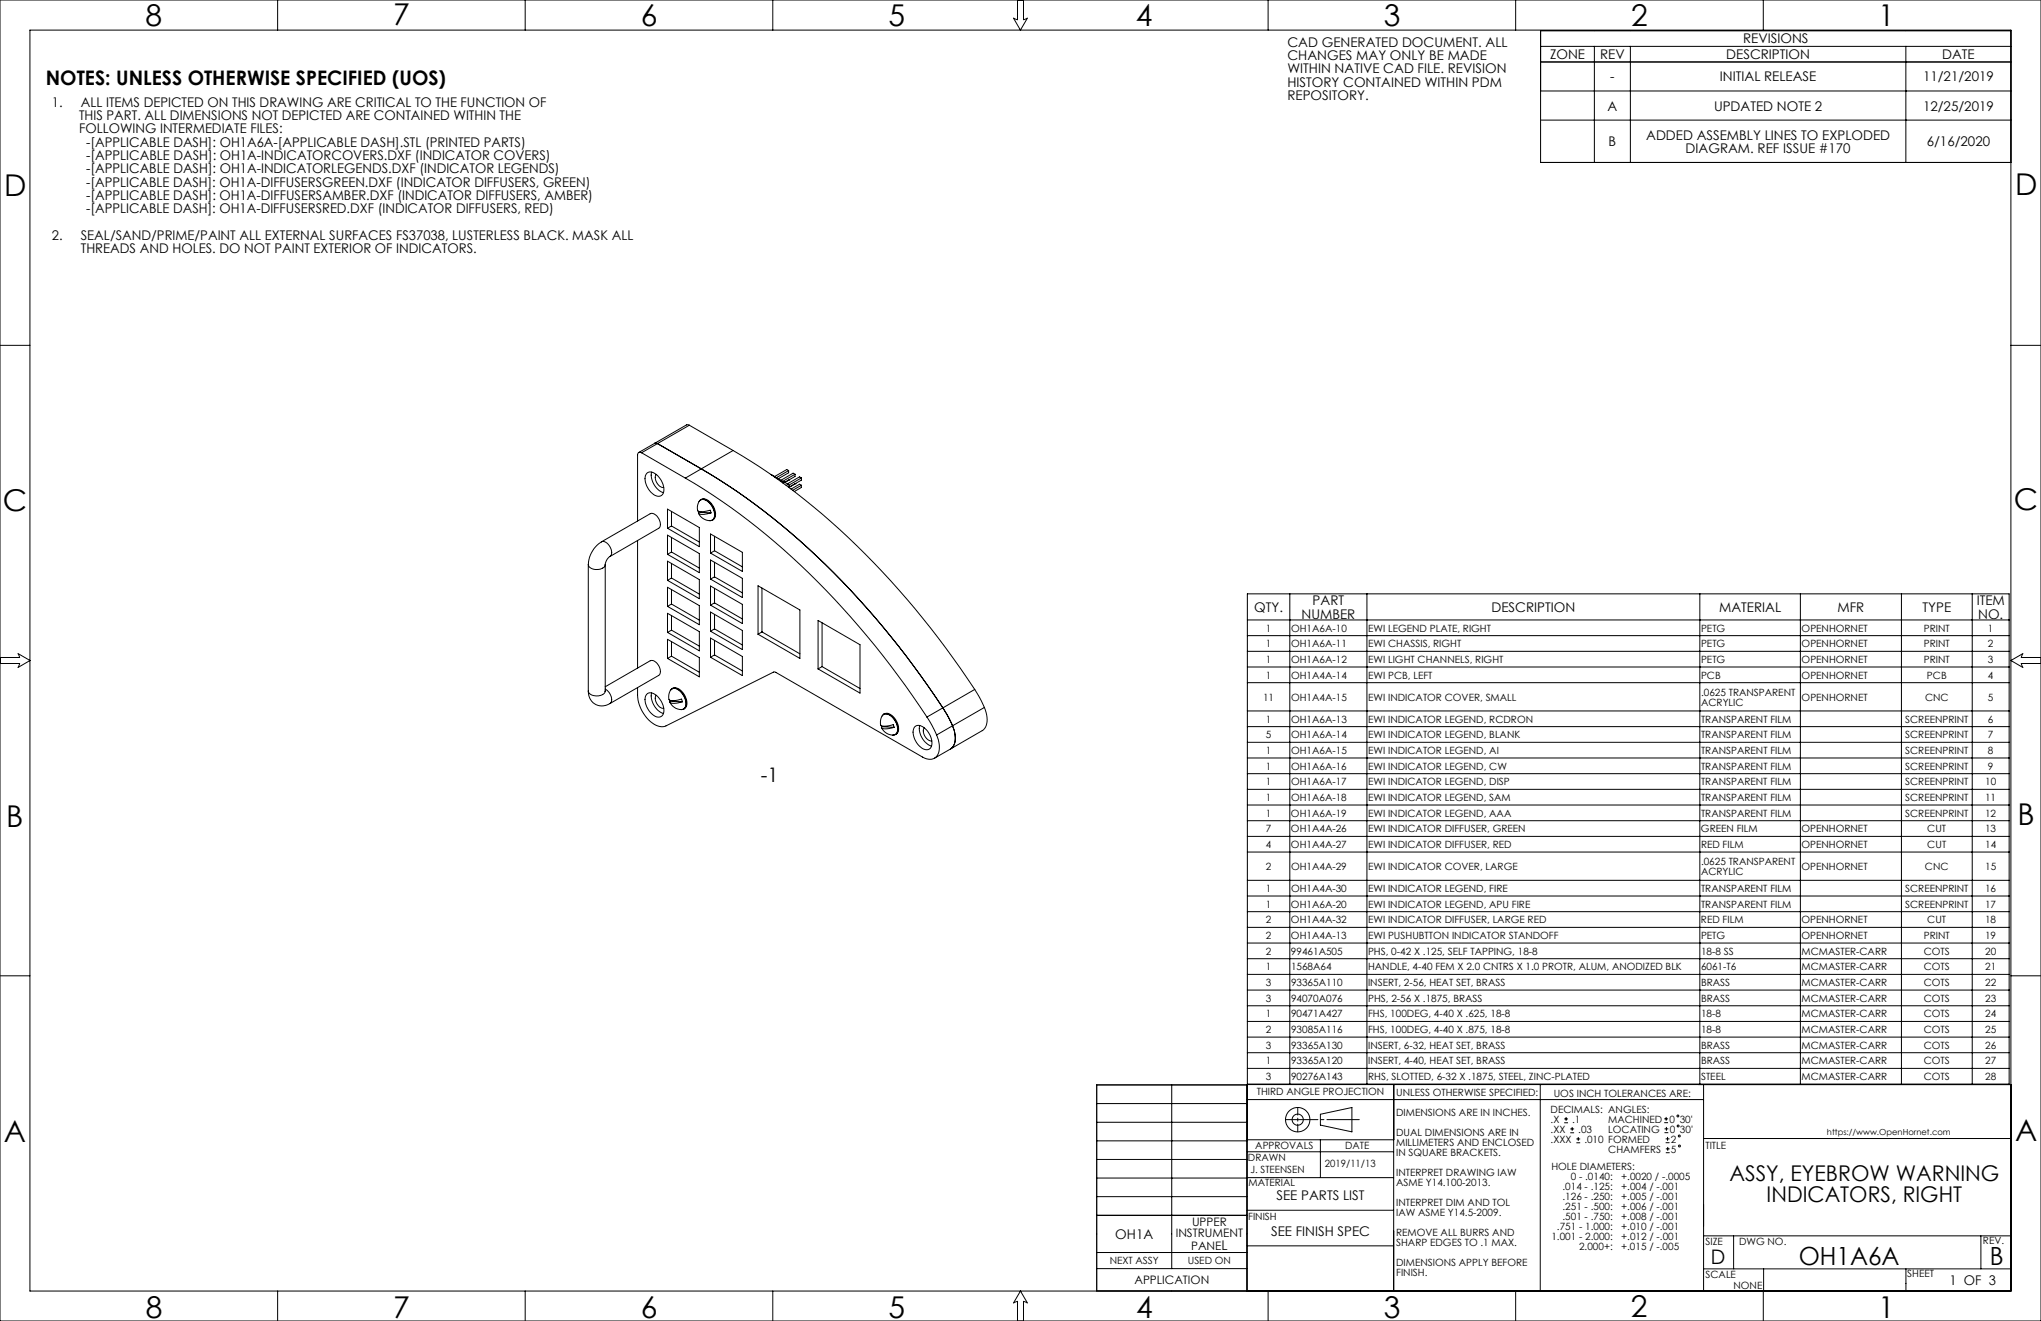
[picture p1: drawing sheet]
<svg xmlns="http://www.w3.org/2000/svg" width="864mm" height="559mm" viewBox="0 0 864 559" stroke-linecap="round" stroke-linejoin="round" font-family="sans-serif">
<g fill="none" stroke="#000" stroke-width=".42">
<path d="M0 0h863.6v558.8h-863.6zM12.7 12.7h838.2v533.4h-838.2zM117.5 0v12.7M222.2 0v12.7M327 0v12.7M430.5 0v8.4l-1.7-.7 3 5 2.9-5-1.6 .7v-8.4M536.6 0v12.7M641.3 0v12.7M651.9 19.6h199M674.6 19.6v49.1M689.9 19.6v49.1M746.1 0v12.7"/>
<path d="M806.4 19.6v49.1M850.9 13h-199v55.7h199M651.9 26.2h199M651.9 38.5h199M651.9 50.8h199M0 146.1h12.7M850.9 146.1h12.7M291.7 179.9l-1.2-.2-13.5 7.8M291.7 179.9l-20.2 11.6M291.7 179.9l18.5 10.7M271.5 191.5a1.04 1.04 0 0 0-1.2-.1 1.04 1.04 0 0 0-.5 1.1v27.9M271.5 191.5l18.5 10.7"/>
<path d="M275.7 199.7a8 8 0 0 0 5 8.7M277 187.5l1.2 .1 18.5 10.7M277 187.5l-6.7 3.9M296.7 198.3a296.9 296.9 0 0 1 80.2 71l9.8 12.6 12.3 17.5M296.7 198.3l-6.7 3.9M310.2 190.6a299.6 299.6 0 0 1 83.5 75l9.6 12.8 9.1 13.2M310.2 190.6l-13.5 7.7M333.7 199.1l-.8-.5-5.1 3M333.7 199.1l-5.3 3M333.7 199.1v.9l-4.3 2.5M273.6 200.3a3.7 3.7 0 0 1 5.3 1.7 6.5 6.5 0 0 1 1.3 7.3 3.2 3.2 0 0 1-4.8-1.1 6.8 6.8 0 0 1-1.8-7.9zM277.7 200.7a4 4 0 0 0 3.1 5.5"/>
<path d="M282.4 215.4l13.5 7.8v8l-13.5-7.8zM284.1 216.4v6.1M290 202.2a296.7 296.7 0 0 1 80.2 71l12.9 16.9 9.1 13.2M295.4 216.2l.2 .5M295.6 216.7l-.1 .3a3.2 3.2 0 0 0 3.8 .3l1.5-.3M295.6 216.7l5.2 .3M296.6 211.3l-.7 .6M296.6 211.3a4.7 4.7 0 0 1 5.1 3.3 4.2 4.2 0 0 1-.2 5.4M296.6 211.3l-.1 .1a3.4 3.4 0 0 1 4.6 1.7 5.8 5.8 0 0 1 1.1 6.3l-.7 .6M300.8 217l-.3-1.2a6.8 6.8 0 0 1-5.3 .2 4.1 4.1 0 0 1 1.7-4.7 6.2 6.2 0 0 1 4.9 8.3 4.5 4.5 0 0 1-6.2-2.5M301.5 220l-1.2 .2M326.2 200.7l.3 .1"/>
<path d="M326.5 200.8l1.6 1M326.5 200.8h-.1M328.1 201.8l.4 .6M328.1 201.8l-.2 .1M329.1 202.4h-.5M329.1 202.4l1.7 .9M329.1 202.4l-.3 .2M330.8 203.3l.5 .7M330.8 203.3l-.5 .3M331.8 203.9l-.8 .3M331.8 203.9l1.7 1M331.8 203.9l-.6 .4"/>
<path d="M333.5 204.9l.5 .9M333.5 204.9l-.9 .5M333.7 203.1h.1M334 205.8v.5M334 205.8l-.4 .2M336.4 204.6h.1M336.4 200.6l-.8-.4-5.1 2.9M336.4 200.6l-5.3 3.1M336.4 200.6v.9l-4.3 2.5 1.6-.9M339.1 202.2l-.8-.5-5.1 3M339.1 202.2l-5.3 3M339.1 202.2v.9l-5.1 3 2.4-1.5"/>
<path d="M339.1 205.3v.9l-3 1.7M339.1 205.3l-.8-.5-3.6 2.1M339.1 205.3l-3.7 2.1M248.9 238.9a4.1 4.1 0 0 0 6.1 1.4l.8-.6 .3-.8M248.9 238.9v53.4M254.5 229.2a12.2 12.2 0 0 0-5.6 9.7M254.5 229.2l20.6-11.9a4.1 4.1 0 0 1 4.3 4.6l-.1 .9-.5 .6-20.7 12M254.5 229.2a4.1 4.1 0 0 1 4.3 4.6l-.1 .9-.6 .7M256.1 238.9v53.4M258.1 235.4l-1.4 1.5-.6 2M269.8 228.6v54M282.4 226.4l13.5 7.8v8.1l-13.5-7.8z"/>
<path d="M282.4 237.4l13.5 7.8v8.1l-13.5-7.8zM284.1 222.5l11.8 6.8M284.1 222.5l-1.7 .9M284.1 227.4v6.1M284.1 238.4v6.1M284.1 233.5l-1.7 1M284.1 233.5l11.8 6.8M300.6 225.9l13.5 7.7v8.1l-13.5-7.7zM300.6 236.9l13.5 7.8v8.1l-13.5-7.8zM302.3 233l-1.7 1M302.3 233l11.8 6.8M302.3 226.8v6.2"/>
<path d="M302.3 237.8v6.2M282.4 248.4l13.5 7.8v8.1l-13.5-7.8zM282.4 259.4l13.5 7.8v8.1l-13.5-7.8zM284.1 244.5l11.8 6.8M284.1 249.4v6.1M284.1 255.5l11.8 6.8M284.1 244.5l-1.7 1M284.1 255.5l-1.7 1M300.6 247.9l13.5 7.8v8.1l-13.5-7.8zM300.6 258.9l13.5 7.8v8.1l-13.5-7.8zM302.3 248.9v6.1M302.3 259.9v6.1"/>
<path d="M302.3 244l-1.7 1M302.3 244l11.8 6.8M302.3 255l-1.7 1M302.3 255l11.8 6.8M320.7 247.8l17.8 10.2v20.5l-17.8-10.2zM322.4 248.8v18.5M527.8 251.2h322.3v207.4h-322.3zM545.7 251.2v207.4M578.4 251.2v207.4M719.2 251.2v207.4M761.8 251.2v207.4M804.5 251.2v207.4"/>
<path d="M834.5 251.2v207.4M0 278.1h8.3l-.7-1.6 5.1 2.9-5.1 3 .7-1.7h-8.3M282.4 270.4l13.5 7.8v8.1l-13.5-7.8zM284.1 260.4v6.2M284.1 271.4v6.2M284.1 266.6l-1.7 .9M284.1 266.6l11.8 6.7M284.1 277.6l-1.7 .9M284.1 277.6l11.8 6.8M300.6 269.9l13.5 7.8v8.1l-13.5-7.8zM302.3 270.9v6.1M302.3 266l-1.7 1"/>
<path d="M302.3 266l11.8 6.8M302.3 277l-1.7 1M302.3 277l11.8 6.8M322.4 267.3l16.1 9.3M322.4 267.3l-1.7 1M346.1 262.5l17.8 10.2v20.5l-17.8-10.2zM347.8 263.5v18.5M527.8 262.3h322.3M527.8 268.9h322.3M527.8 275.5h322.3M863.6 278.1h-8.4l.7-1.6-5 2.9 5 3-.7-1.7h8.4M248.9 292.3a5.8 5.8 0 0 0 2.9 5.6 5.8 5.8 0 0 0 6.3-.3"/>
<path d="M248.9 292.3a4.1 4.1 0 0 0 6.1 1.5l.8-.6 .3-.9M256.1 292.3v.2M256.1 290.5l19-11a4.1 4.1 0 0 1 4.3 4.6l-.6 1.6-20.7 11.9M256.1 291.5a4.8 4.8 0 0 1 2.3 5.8l-.3 .3M269.8 290.9a16.1 16.1 0 0 0 2.6 11.1 9.4 9.4 0 0 0 8.8 5.3l46.6-23.1 62.5 36.1a4.4 4.4 0 0 0 5.2 .4 4.4 4.4 0 0 0 2-4.7l-.4-3-.8-2.1M273.6 293.7a3.6 3.6 0 0 1 5.3 1.7 6.5 6.5 0 0 1 1.3 7.3 3.2 3.2 0 0 1-4.8-1 6.8 6.8 0 0 1-1.8-8zM275.7 293.1a8 8 0 0 0 5 8.7M277.7 294.1a4 4 0 0 0 3.1 5.5M283.2 296.1l.3 .5M283.5 296.6l-.1 .3a3.3 3.3 0 0 0 3.7 .4l1.6-.4M283.5 296.6l5.2 .3M284.4 291.3a3.4 3.4 0 0 1 4.6 1.7 5.6 5.6 0 0 1 1.1 6.3l-.8 .6"/>
<path d="M284.5 291.3a4.9 4.9 0 0 1 5.4 3.9 3.8 3.8 0 0 1-.6 4.7M284.5 291.3h-.1M284.5 291.3l-.7 .6M288.7 296.9l-.3-1.2a5.2 5.2 0 0 1-5.4 .1 4 4 0 0 1 1.8-4.6 6.3 6.3 0 0 1 5.4 6.2 2.29 2.29 0 0 1-.8 2.4 2.29 2.29 0 0 1-2.6 .1l-2-1.1-1.4-1.8M289.3 299.9l-1.2 .2M289.3 299.9h.1M347.8 282l-1.7 1M347.8 282l16.1 9.3M399 299.4l1.6 2.8a18.6 18.6 0 0 1 3.5 11.7l-.9 2-1.1 1M399 299.4l-6.8 3.9M412.4 291.6l4.1 7.7M412.4 291.6l-13.4 7.8"/>
<path d="M416.5 299.3a8.8 8.8 0 0 1-.3 9.4l-14.1 8.2M416.5 299.3l-20.2 11.6M527.8 282.2h322.3M527.8 288.8h322.3M372.8 306.9l.2 .5M373 307.4v.3a3.3 3.3 0 0 0 3.7 .4l1.6-.4M373 307.4l5.3 .3M374.1 302.1a4.6 4.6 0 0 1 5 3.2 4 4 0 0 1-.2 5.4M374.1 302.1h-.1a3.4 3.4 0 0 1 4.5 1.7 5.3 5.3 0 0 1 .8 6.7l-.4 .2M374.1 302.1l-.7 .6M378.3 307.7l-.3-1.2a7.2 7.2 0 0 1-5.3 .3l-.1-.2a4 4 0 0 1 1.8-4.6 6.3 6.3 0 0 1 4.9 8.3 4.2 4.2 0 0 1-5.9-1.8l-.4-.7M378.8 310.7l-1 .2"/>
<path d="M378.9 310.7h.1M387 307.5a3.2 3.2 0 0 1 4.8 1 6.9 6.9 0 0 1 1.9 8 3.3 3.3 0 0 1-4.8-1 6.9 6.9 0 0 1-1.9-8zM389.1 306.9a8.1 8.1 0 0 0 5.1 8.7M391.1 307.9a4 4 0 0 0 3.2 5.5M392.2 303.3l4.1 7.6M402.1 316.9l-6.7 3.8M527.8 300.7h322.3M527.8 307.4h322.3M527.8 314h322.3M527.8 320.6h322.3M527.8 327.3h322.3M527.8 333.9h322.3"/>
<path d="M527.8 340.5h322.3M527.8 347.2h322.3M527.8 353.8h322.3M527.8 360.4h322.3M527.8 372.4h322.3M527.8 379h322.3M527.8 385.7h322.3M527.8 392.3h322.3M527.8 398.9h322.3M0 412.8h12.7M527.8 405.6h322.3M527.8 412.2h322.3"/>
<path d="M527.8 418.8h322.3M850.9 412.8h12.7M527.8 425.4h322.3M527.8 432.1h322.3M527.8 438.7h322.3M495.8 458.9v77.7M527.6 458.9h-63.6v87.2M527.8 445.3h322.3M527.8 451.9h322.3M589.7 458.8v87.3M589.7 458.8h.1M651.7 458.8v87.3"/>
<path d="M651.7 458.8h.1M720.8 458.8v87.3M850.9 458.8h-323.2v87.3M464 466.8h63.6M464 474.7h63.6M527.7 465.1h193.1M558.7 471.3l13.3-2.8v10.3l-13.3-2.9zM661.8 474.9h1.7M661.8 473.3h1.7M662.7 472.5v1.6M664.4 479.2h1.6M664.4 477.6h1.6"/>
<path d="M665.2 476.7v1.7M704.2 474.9h1.6M704.2 473.3h1.6M704.3 479.1h1.6M704.3 477.5h1.6M705 472.5v1.6M705.1 476.7v1.6M464 482.6h63.6M464 490.5h63.6M464 498.3h63.6M527.7 482.1h62M527.7 487.2h62"/>
<path d="M527.7 498.2h62M558.7 482.1v16.1M667 483.4h1.6M667 481.8h1.6M667.8 481v1.6M704.8 483.4h1.6M704.8 481.8h1.6M704.8 487.6h1.7M704.8 486h1.7M705.6 480.9v1.7M705.7 485.2v1.6M720.8 481.6h130.1"/>
<path d="M464 506.2h63.6M464 514.1h63.6M527.7 512h62M464 529.8h63.6M464 536.6h63.6M527.7 527h62M720.8 536.8h130.1M720.8 522.8h130.1M733.5 522.8v14M746.2 536.8v9.3M806.4 536.8v9.3M838.2 522.8v14"/>
<path d="M117.5 546.1v12.7M222.2 546.1v12.7M327 546.1v12.7M430.5 558.8v-8.3l-1.7 .7 3-5.1 2.9 5.1-1.6-.7v8.3M536.6 546.1v12.7M641.3 546.1v12.7M746.1 546.1v12.7"/>
<circle cx="549.1" cy="473.6" r="2.37"/>
<circle cx="549.1" cy="473.6" r="5.2"/>
<circle cx="709.9" cy="472.1" r=".41"/>
<circle cx="710.1" cy="476.3" r=".41"/>
<circle cx="710.5" cy="480.5" r=".41"/>
<circle cx="710.6" cy="484.8" r=".41"/>
</g>
<path d="M544 473.6h31.2" fill="none" stroke="#000" stroke-width=".42" stroke-dasharray="15.2 1.3 1.3 1.3" stroke-dashoffset="1.5"/>
<path d="M549.1 468.5v10.3" fill="none" stroke="#000" stroke-width=".42" stroke-dasharray="15.2 1.3 1.3 1.3" stroke-dashoffset="12"/>
<g font-size="12.7">
<text x="61.6" y="10.9">8</text>
<text x="166.3" y="10.6">7</text>
<text x="271.1" y="10.9">6</text>
<text x="375.9" y="10.9">5</text>
<text x="480.7" y="10.9">4</text>
<text x="585.5" y="10.9">3</text>
<text x="690.2" y="10.8">2</text>
<text x="794.7" y="10.9">1</text>
<text x="1.7" y="83">D</text>
<text x="852.6" y="82.4">D</text>
<text x="852.2" y="215.7">C</text>
<text x="1.1" y="216.3">C</text>
<text x="2.7" y="349.7">B</text>
<text x="853.7" y="349.1">B</text>
<text x="1.6" y="483">A</text>
<text x="852.6" y="482.5">A</text>
<text x="61.7" y="557.6">8</text>
<text x="166.4" y="557.6">7</text>
<text x="271.2" y="557.6">6</text>
<text x="375.9" y="557.5">5</text>
<text x="480.7" y="557.6">4</text>
<text x="585.5" y="557.6">3</text>
<text x="690.1" y="557.2">2</text>
<text x="794.7" y="557.6">1</text>
</g>
<g font-size="10.6">
<text x="761.1" y="535.2">OH1A6A</text>
<text x="841.9" y="535.3">B</text>
</g>
<g font-size="9.2">
<text x="731.7" y="499.5">ASSY, EYEBROW WARNING</text>
<text x="747.5" y="508.6">INDICATORS, RIGHT</text>
</g>
<g font-size="8.5">
<text x="19.4" y="36.1">NOTES: UNLESS OTHERWISE SPECIFIED (UOS)</text>
<text x="321.9" y="330.7">-1</text>
<text x="723.9" y="534.7">D</text>
</g>
<g font-size="5.6">
<text x="544.7" y="19.7">CAD GENERATED DOCUMENT. ALL</text>
<text x="737.6" y="18.4">REVISIONS</text>
<text x="544.7" y="25.3">CHANGES MAY ONLY BE MADE</text>
<text x="655.9" y="25">ZONE</text>
<text x="677" y="25">REV</text>
<text x="730.4" y="25">DESCRIPTION</text>
<text x="821.8" y="25">DATE</text>
<text x="544.7" y="31">WITHIN NATIVE CAD FILE. REVISION</text>
<text x="681.3" y="34.5">-</text>
<text x="727.7" y="34.5">INITIAL RELEASE</text>
<text x="813.7" y="34.5">11/21/2019</text>
<text x="544.7" y="36.6">HISTORY CONTAINED WITHIN PDM</text>
<text x="21.9" y="45.1">1.</text>
<text x="34.2" y="45.1">ALL ITEMS DEPICTED ON THIS DRAWING ARE CRITICAL TO THE FUNCTION OF</text>
<text x="544.7" y="42.3">REPOSITORY.</text>
<text x="680.2" y="46.8">A</text>
<text x="725.2" y="46.8">UPDATED NOTE 2</text>
<text x="813.7" y="46.8">12/25/2019</text>
<text x="33.5" y="50.8">THIS PART. ALL DIMENSIONS NOT DEPICTED ARE CONTAINED WITHIN THE</text>
<text x="33.5" y="56.4">FOLLOWING INTERMEDIATE FILES:</text>
<text x="696.5" y="59">ADDED ASSEMBLY LINES TO EXPLODED</text>
<text x="36.5" y="62.1">-[APPLICABLE DASH]: OH1A6A-[APPLICABLE DASH].STL (PRINTED PARTS)</text>
<text x="680.6" y="61.9">B</text>
<text x="713.2" y="64.7">DIAGRAM. REF ISSUE #170</text>
<text x="815.3" y="61.9">6/16/2020</text>
<text x="36.5" y="67.7">-[APPLICABLE DASH]: OH1A-INDICATORCOVERS.DXF (INDICATOR COVERS)</text>
<text x="36.5" y="73.4">-[APPLICABLE DASH]: OH1A-INDICATORLEGENDS.DXF (INDICATOR LEGENDS)</text>
<text x="36.5" y="79">-[APPLICABLE DASH]: OH1A-DIFFUSERSGREEN.DXF (INDICATOR DIFFUSERS, GREEN)</text>
<text x="36.5" y="84.6">-[APPLICABLE DASH]: OH1A-DIFFUSERSAMBER.DXF (INDICATOR DIFFUSERS, AMBER)</text>
<text x="36.5" y="90.3">-[APPLICABLE DASH]: OH1A-DIFFUSERSRED.DXF (INDICATOR DIFFUSERS, RED)</text>
<text x="21.9" y="101.6">2.</text>
<text x="34.2" y="101.6">SEAL/SAND/PRIME/PAINT ALL EXTERNAL SURFACES FS37038, LUSTERLESS BLACK. MASK ALL</text>
<text x="34.2" y="107.2">THREADS AND HOLES. DO NOT PAINT EXTERIOR OF INDICATORS.</text>
<text x="555.4" y="256">PART</text>
<text x="836.4" y="256">ITEM</text>
<text x="530.7" y="258.8">QTY.</text>
<text x="550.7" y="261.7">NUMBER</text>
<text x="631.1" y="258.8">DESCRIPTION</text>
<text x="727.4" y="258.8">MATERIAL</text>
<text x="777.5" y="258.8">MFR</text>
<text x="813.5" y="258.8">TYPE</text>
<text x="837" y="261.7">NO.</text>
<text x="540.1" y="507.5">SEE PARTS LIST</text>
<text x="471.9" y="524.1">OH1A</text>
<text x="537.8" y="522.9">SEE FINISH SPEC</text>
<text x="516.9" y="528.9">L</text>
<text x="824.9" y="543.4">1 OF 3</text>
</g>
<g font-size="4.9">
<text x="504.4" y="518.5">UPPER</text>
<text x="497.5" y="523.4">INSTRUMENT</text>
<text x="504" y="528.9">PANE</text>
<text x="480" y="543.2">APPLICATION</text>
</g>
<g font-size="4.2">
<text x="535.6" y="267.1">1</text>
<text x="546.3" y="267.1">OH1A6A-10</text>
<text x="578.9" y="267.1">EWI LEGEND PLATE, RIGHT</text>
<text x="719.8" y="267.1">PETG</text>
<text x="762.3" y="267.1">OPENHORNET</text>
<text x="814" y="267.1">PRINT</text>
<text x="841.2" y="267.1">1</text>
<text x="535.6" y="273.8">1</text>
<text x="546.3" y="273.8">OH1A6A-11</text>
<text x="578.9" y="273.8">EWI CHASSIS, RIGHT</text>
<text x="719.8" y="273.8">PETG</text>
<text x="762.3" y="273.8">OPENHORNET</text>
<text x="814" y="273.8">PRINT</text>
<text x="841.2" y="273.8">2</text>
<text x="535.6" y="280.4">1</text>
<text x="546.3" y="280.4">OH1A6A-12</text>
<text x="578.9" y="280.4">EWI LIGHT CHANNELS, RIGHT</text>
<text x="719.8" y="280.4">PETG</text>
<text x="762.3" y="280.4">OPENHORNET</text>
<text x="814" y="280.4">PRINT</text>
<text x="841.2" y="280.4">3</text>
<text x="535.6" y="287">1</text>
<text x="546.3" y="287">OH1A4A-14</text>
<text x="578.9" y="287">EWI PCB, LEFT</text>
<text x="719.8" y="287">PCB</text>
<text x="762.3" y="287">OPENHORNET</text>
<text x="815.3" y="287">PCB</text>
<text x="841.2" y="287">4</text>
<text x="534.4" y="296.3">11</text>
<text x="546.3" y="296.3">OH1A4A-15</text>
<text x="578.9" y="296.3">EWI INDICATOR COVER, SMALL</text>
<text x="719.8" y="294.2">.0625 TRANSPARENT</text>
<text x="719.8" y="298.5">ACRYLIC</text>
<text x="762.3" y="296.3">OPENHORNET</text>
<text x="814.5" y="296.3">CNC</text>
<text x="841.2" y="296.3">5</text>
<text x="535.6" y="305.6">1</text>
<text x="546.3" y="305.6">OH1A6A-13</text>
<text x="578.9" y="305.6">EWI INDICATOR LEGEND, RCDRON</text>
<text x="719.8" y="305.6">TRANSPARENT FILM</text>
<text x="806.1" y="305.6">SCREENPRINT</text>
<text x="841.2" y="305.6">6</text>
<text x="535.6" y="312.3">5</text>
<text x="546.3" y="312.3">OH1A6A-14</text>
<text x="578.9" y="312.3">EWI INDICATOR LEGEND, BLANK</text>
<text x="719.8" y="312.3">TRANSPARENT FILM</text>
<text x="806.1" y="312.3">SCREENPRINT</text>
<text x="841.1" y="312.3">7</text>
<text x="535.6" y="318.9">1</text>
<text x="546.3" y="318.9">OH1A6A-15</text>
<text x="578.9" y="318.9">EWI INDICATOR LEGEND, AI</text>
<text x="719.8" y="318.9">TRANSPARENT FILM</text>
<text x="806.1" y="318.9">SCREENPRINT</text>
<text x="841.1" y="318.9">8</text>
<text x="535.6" y="325.5">1</text>
<text x="546.3" y="325.5">OH1A6A-16</text>
<text x="578.9" y="325.5">EWI INDICATOR LEGEND, CW</text>
<text x="719.8" y="325.5">TRANSPARENT FILM</text>
<text x="806.1" y="325.5">SCREENPRINT</text>
<text x="841.1" y="325.5">9</text>
<text x="535.6" y="332.2">1</text>
<text x="546.3" y="332.2">OH1A6A-17</text>
<text x="578.9" y="332.2">EWI INDICATOR LEGEND, DISP</text>
<text x="719.7" y="332.2">TRANSPARENT FILM</text>
<text x="806.1" y="332.2">SCREENPRINT</text>
<text x="840" y="332.2">10</text>
<text x="535.6" y="338.8">1</text>
<text x="546.3" y="338.8">OH1A6A-18</text>
<text x="578.9" y="338.8">EWI INDICATOR LEGEND, SAM</text>
<text x="719.7" y="338.8">TRANSPARENT FILM</text>
<text x="806.1" y="338.8">SCREENPRINT</text>
<text x="840" y="338.8">11</text>
<text x="535.6" y="345.4">1</text>
<text x="546.3" y="345.4">OH1A6A-19</text>
<text x="578.9" y="345.4">EWI INDICATOR LEGEND, AAA</text>
<text x="719.7" y="345.4">TRANSPARENT FILM</text>
<text x="806.1" y="345.4">SCREENPRINT</text>
<text x="840" y="345.4">12</text>
<text x="535.6" y="352">7</text>
<text x="546.2" y="352">OH1A4A-26</text>
<text x="578.9" y="352">EWI INDICATOR DIFFUSER, GREEN</text>
<text x="719.7" y="352">GREEN FILM</text>
<text x="762.3" y="352">OPENHORNET</text>
<text x="815.5" y="352">CUT</text>
<text x="840" y="352">13</text>
<text x="535.6" y="358.7">4</text>
<text x="546.3" y="358.7">OH1A4A-27</text>
<text x="578.9" y="358.7">EWI INDICATOR DIFFUSER, RED</text>
<text x="719.7" y="358.7">RED FILM</text>
<text x="762.3" y="358.7">OPENHORNET</text>
<text x="815.5" y="358.7">CUT</text>
<text x="840" y="358.7">14</text>
<text x="719.7" y="365.9">.0625 TRANSPARENT</text>
<text x="535.6" y="368">2</text>
<text x="546.3" y="368">OH1A4A-29</text>
<text x="578.9" y="368">EWI INDICATOR COVER, LARGE</text>
<text x="719.7" y="370.1">ACRYLIC</text>
<text x="762.3" y="368">OPENHORNET</text>
<text x="814.5" y="368">CNC</text>
<text x="840" y="368">15</text>
<text x="535.6" y="377.3">1</text>
<text x="546.3" y="377.3">OH1A4A-30</text>
<text x="578.9" y="377.3">EWI INDICATOR LEGEND, FIRE</text>
<text x="719.7" y="377.3">TRANSPARENT FILM</text>
<text x="806.1" y="377.3">SCREENPRINT</text>
<text x="840" y="377.3">16</text>
<text x="535.6" y="383.9">1</text>
<text x="546.3" y="383.9">OH1A6A-20</text>
<text x="578.9" y="383.9">EWI INDICATOR LEGEND, APU FIRE</text>
<text x="719.7" y="383.9">TRANSPARENT FILM</text>
<text x="806.1" y="383.9">SCREENPRINT</text>
<text x="840" y="383.9">17</text>
<text x="535.6" y="390.5">2</text>
<text x="546.2" y="390.5">OH1A4A-32</text>
<text x="578.9" y="390.5">EWI INDICATOR DIFFUSER, LARGE RED</text>
<text x="719.7" y="390.5">RED FILM</text>
<text x="762.3" y="390.5">OPENHORNET</text>
<text x="815.5" y="390.5">CUT</text>
<text x="840" y="390.5">18</text>
<text x="535.6" y="397.2">2</text>
<text x="546.3" y="397.2">OH1A4A-13</text>
<text x="578.9" y="397.2">EWI PUSHUBTTON INDICATOR STANDOFF</text>
<text x="719.7" y="397.2">PETG</text>
<text x="762.3" y="397.2">OPENHORNET</text>
<text x="814" y="397.2">PRINT</text>
<text x="840" y="397.2">19</text>
<text x="535.6" y="403.8">2</text>
<text x="546.3" y="403.8">99461A505</text>
<text x="578.9" y="403.8">PHS, 0-42 X .125, SELF TAPPING, 18-8</text>
<text x="719.7" y="403.8">18-8 SS</text>
<text x="762.3" y="403.8">MCMASTER-CARR</text>
<text x="814" y="403.8">COTS</text>
<text x="840" y="403.8">20</text>
<text x="535.6" y="410.4">1</text>
<text x="546.3" y="410.4">1568A64</text>
<text x="578.9" y="410.4">HANDLE, 4-40 FEM X 2.0 CNTRS X 1.0 PROTR, ALUM, ANODIZED BLK</text>
<text x="719.7" y="410.4">6061-T6</text>
<text x="762.3" y="410.4">MCMASTER-CARR</text>
<text x="814" y="410.4">COTS</text>
<text x="840" y="410.4">21</text>
<text x="535.6" y="417.1">3</text>
<text x="546.3" y="417.1">93365A110</text>
<text x="578.9" y="417.1">INSERT, 2-56, HEAT SET, BRASS</text>
<text x="719.7" y="417.1">BRASS</text>
<text x="762.3" y="417.1">MCMASTER-CARR</text>
<text x="814" y="417.1">COTS</text>
<text x="840" y="417.1">22</text>
<text x="535.6" y="423.7">3</text>
<text x="546.3" y="423.7">94070A076</text>
<text x="578.9" y="423.7">PHS, 2-56 X .1875, BRASS</text>
<text x="719.8" y="423.7">BRASS</text>
<text x="762.3" y="423.7">MCMASTER-CARR</text>
<text x="814" y="423.7">COTS</text>
<text x="840" y="423.7">23</text>
<text x="535.6" y="430.3">1</text>
<text x="546.3" y="430.3">90471A427</text>
<text x="578.9" y="430.3">FHS, 100DEG, 4-40 X .625, 18-8</text>
<text x="719.8" y="430.3">18-8</text>
<text x="762.3" y="430.3">MCMASTER-CARR</text>
<text x="814" y="430.3">COTS</text>
<text x="840" y="430.3">24</text>
<text x="535.6" y="437">2</text>
<text x="546.3" y="437">93085A116</text>
<text x="578.9" y="437">FHS, 100DEG, 4-40 X .875, 18-8</text>
<text x="719.8" y="437">18-8</text>
<text x="762.3" y="437">MCMASTER-CARR</text>
<text x="814" y="437">COTS</text>
<text x="840" y="437">25</text>
<text x="535.6" y="443.6">3</text>
<text x="546.3" y="443.6">93365A130</text>
<text x="578.9" y="443.6">INSERT, 6-32, HEAT SET, BRASS</text>
<text x="719.8" y="443.6">BRASS</text>
<text x="762.3" y="443.6">MCMASTER-CARR</text>
<text x="814" y="443.6">COTS</text>
<text x="840" y="443.6">26</text>
<text x="535.6" y="450.2">1</text>
<text x="546.3" y="450.2">93365A120</text>
<text x="578.9" y="450.2">INSERT, 4-40, HEAT SET, BRASS</text>
<text x="719.8" y="450.2">BRASS</text>
<text x="762.3" y="450.2">MCMASTER-CARR</text>
<text x="814" y="450.2">COTS</text>
<text x="840" y="450.2">27</text>
<text x="535.6" y="456.8">3</text>
<text x="546.3" y="456.8">90276A143</text>
<text x="578.9" y="456.8">RHS, SLOTTED, 6-32 X .1875, STEEL, ZINC-PLATED</text>
<text x="719.8" y="456.8">STEEL</text>
<text x="762.3" y="456.8">MCMASTER-CARR</text>
<text x="814" y="456.8">COTS</text>
<text x="840" y="456.8">28</text>
<text x="531.8" y="463.4">THIRD ANGLE PROJECTION</text>
<text x="590.8" y="463.6">UNLESS OTHERWISE SPECIFIED:</text>
<text x="657.4" y="463.9">UOS INCH TOLERANCES ARE:</text>
<text x="590.8" y="472.1">DIMENSIONS ARE IN INCHES.</text>
<text x="656.1" y="470.7">DECIMALS: ANGLES:</text>
<text x="656.1" y="474.9">.X</text>
<text x="656.1" y="479.2">.XX</text>
<text x="665.2" y="474.9">.1</text>
<text x="667.8" y="479.2">.03</text>
<text x="680.5" y="479.1">LOCATING</text>
<text x="680.5" y="474.9">MACHINED</text>
<text x="706.4" y="474.9">0</text>
<text x="706.5" y="479.1">0</text>
<text x="710.7" y="474.9">30'</text>
<text x="710.8" y="479.1">30'</text>
<text x="531.1" y="486">APPROVALS</text>
<text x="569.2" y="486">DATE</text>
<text x="590.8" y="480.6">DUAL DIMENSIONS ARE IN</text>
<text x="590.8" y="484.8">MILLIMETERS AND ENCLOSED</text>
<text x="656.1" y="483.4">.XXX</text>
<text x="670.4" y="483.4">.010 FORMED</text>
<text x="707" y="483.3">2</text>
<text x="721.6" y="485.9">TITLE</text>
<text x="528" y="491.2">DRAWN</text>
<text x="590.8" y="489">IN SQUARE BRACKETS.</text>
<text x="680.5" y="487.6">CHAMFERS</text>
<text x="707" y="487.6">5</text>
<text x="529.2" y="496.2">J. STEENSEN</text>
<text x="560.6" y="493.7">2019/11/13</text>
<text x="590.8" y="497.5">INTERPRET DRAWING IAW</text>
<text x="656.4" y="494.8">HOLE DIAMETERS:</text>
<text x="528.3" y="501.7">MATERIAL</text>
<text x="590.8" y="501.7">ASME Y14.100-2013.</text>
<text x="661.1" y="503.2">.014 - .125:</text>
<text x="664.6" y="499">0 - .0140:</text>
<text x="686" y="499">+.0020 / -.0005</text>
<text x="686" y="503.2">+.004 / -.001</text>
<text x="661.1" y="507.5">.126 - .250:</text>
<text x="686" y="507.5">+.005 / -.001</text>
<text x="590.8" y="510.2">INTERPRET DIM AND TOL</text>
<text x="590.8" y="514.4">IAW ASME Y14.5-2009.</text>
<text x="661.1" y="511.7">.251 - .500:</text>
<text x="661.1" y="515.9">.501 - .750:</text>
<text x="686" y="511.7">+.006 / -.001</text>
<text x="686" y="515.9">+.008 / -.001</text>
<text x="528.1" y="516.1">FINISH</text>
<text x="658.8" y="520.2">.751 - 1.000:</text>
<text x="686" y="520.2">+.010 / -.001</text>
<text x="590.8" y="522.9">REMOVE ALL BURRS AND</text>
<text x="590.8" y="527.1">SHARP EDGES TO .1 MAX.</text>
<text x="656.4" y="524.4">1.001 - 2.000:</text>
<text x="686" y="524.4">+.012 / -.001</text>
<text x="721.6" y="526.5">SIZE</text>
<text x="735.8" y="526.5">DWG NO.</text>
<text x="839" y="526.4">REV.</text>
<text x="668.2" y="528.6">2.000+:</text>
<text x="686" y="528.6">+.015 / -.005</text>
<text x="469.5" y="534.8">NEXT ASSY</text>
<text x="502.6" y="534.8">USED ON</text>
<text x="590.8" y="535.6">DIMENSIONS APPLY BEFORE</text>
<text x="590.8" y="539.8">FINISH.</text>
<text x="721.6" y="540.5">SCALE</text>
<text x="733.5" y="545.3">NONE</text>
<text x="807" y="540.3">SHEET</text>
</g>
<text font-size="3.5" x="773" y="480.3">https://www.OpenHornet.com</text>
</svg>
